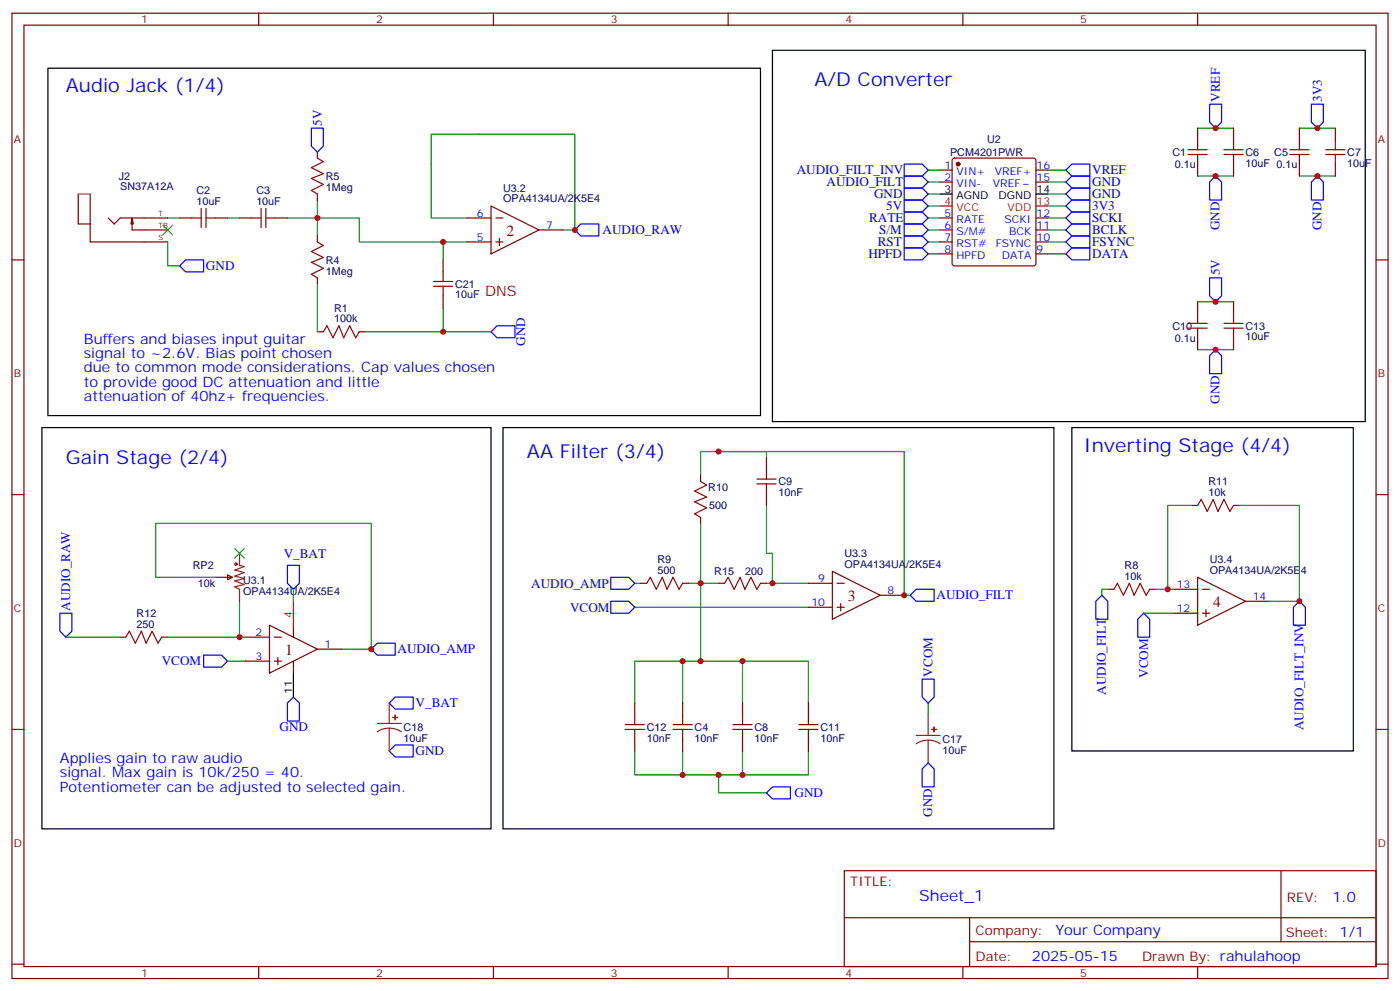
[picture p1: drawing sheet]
<svg xmlns="http://www.w3.org/2000/svg" width="412mm" height="292mm" viewBox="0 0 412 292" stroke-linecap="round" stroke-linejoin="round" font-family="sans-serif">
<g fill="none" stroke="#870000" stroke-width=".35">
<path d="M3.5 3.9h405.4v284.3h-405.4zM7.1 7.4h398.2v277.3h-398.2zM76.2 3.9v3.5M145.3 3.9v3.5M214.5 3.9v3.5M283.6 3.9v3.5M352.8 3.9v3.5M276.9 50.1h3.6M276.9 53.6h3.6M280.7 46.8l.5-.2h23.2l.5 .2 .3 .5v30.3l-.3 .5-.5 .2h-23.2l-.5-.2-.2-.5v-30.3zM305.2 50.1h3.5M305.2 53.6h3.5"/>
<path d="M3.5 76.6h3.6M26.6 66v5.3M42.4 64.2h7M42.4 67.7h7M42.4 71.3h7M276.9 64.2h3.6M276.9 67.7h3.6M276.9 71.3h3.6M276.9 74.8h3.6M305.2 64.2h3.5M305.2 67.7h3.5M305.2 71.3h3.5"/>
<path d="M305.2 74.8h3.5M405.3 76.6h3.6M3.5 145.7h3.6M405.3 145.7h3.6M3.5 214.8h3.6M405.3 214.8h3.6M248.7 256.5h156.6v28.2h-156.6zM377.3 256.5v20.9M248.7 270.3h156.5M285.6 277.4h119.6M285.6 270.3v14.1M3.5 284h3.6"/>
<path d="M76.2 284.7v3.5M145.3 284.7v3.5M214.5 284.7v3.5M283.6 284.7v3.5M352.8 284.7v3.5M405.3 284h3.6"/>
</g>
<path d="M227.5 14.8h174.7v109.4h-174.7zM276.9 57.2h3.6M305.2 57.2h3.5M148.2 125.9h162.2v118.2h-162.2z" fill="none" stroke="#000" stroke-width=".35"/>
<circle cx="282.2" cy="48.3" r=".53" fill="#870000" stroke="#870000" stroke-width=".35"/>
<path d="M276.9 60.7h3.6M305.2 60.7h3.5" fill="none" stroke="#f00" stroke-width=".35"/>
<path d="M38.9 64.2l.4 1.8h-.7z" fill="#a64a4a" stroke="#870000" stroke-width=".35"/>
<g fill="none" stroke="#870000" stroke-width=".35">
<path d="M352.8 37.7v3.6M363.4 37.7v3.6M382.8 37.7v3.6M393.3 37.7v3.6M23 57.2v8.8h3.6v-8.8M93.5 44.8v1.8M93.5 57.2v1.7M352.8 48.3v3.6M363.4 48.3v3.6M382.8 48.3v3.6M393.3 48.3v3.6M26.6 71.3h15.8"/>
<path d="M31.9 64.2l1.7 1.8 1.8-1.8h7M38.9 65.3v2.4h3.5M52.9 64.2h3.5M63.5 64.2h3.5M70.6 64.2h3.5M81.1 64.2h3.6M93.5 69.5v1.8M130.5 76.6v3.5M137.6 64.2h7M137.6 71.3h7M144.6 60.7l14.1 7-14.1 7.1zM146 64.2h2.2"/>
<path d="M146 71.3h2.2M147.1 70.2v2.1M158.7 67.7h7.1M93.5 81.8v1.8M93.5 97.7h1.7M105.8 97.7h1.8M130.5 87.1v3.6M352.8 88.9v3.5M352.8 99.5v3.5M363.4 88.9v3.5M363.4 99.5v3.5M225.8 134.8v3.5"/>
<path d="M206.4 140.1v1.7M206.4 152.4v1.8M225.8 145.3v3.6M351 148.9h1.8M363.4 148.9h1.7M63.5 170h4.9M67 169.3l1.4 .7-1.4 .7zM188.7 171.8h1.8M201.1 171.8h1.7M211.7 171.8h1.7M224 171.8h1.8M238.1 171.8h7.1"/>
<path d="M238.1 178.9h7.1M245.2 168.3l14.1 7-14.1 7.1zM246.6 171.8h2.1M246.6 178.9h2.1M247.6 177.8v2.1M259.3 175.3h7M326.3 173.6h1.8M338.7 173.6h1.7M345.7 173.6h7.1M352.8 170l14.1 7.1-14.1 7.1zM354.2 173.6h2.1M355.2 179.6v2.1"/>
<path d="M366.9 177.1h7M35.3 187.7h1.7M47.6 187.7h1.8M72.3 187.7h7.1M72.3 194.7h7.1M79.4 184.2l14.1 7-14.1 7.1zM80.8 187.7h2.1M80.8 194.7h2.1M81.8 193.7v2.1M86.4 184.2v3.5M86.4 194.7v3.6M93.5 191.2h7"/>
<path d="M345.7 180.6h7.1M354.2 180.6h2.1M187 207.1v3.5M187 217.7v3.5M201.1 207.1v3.5M201.1 217.7v3.5M218.7 207.1v3.5M218.7 217.7v3.5M238.1 207.1v3.5M238.1 217.7v3.5"/>
</g>
<path d="M23 57.2h3.6" fill="none" stroke="#a64a4a" stroke-width=".35"/>
<path d="M14.1 20.1h209.9v102.3h-209.9zM12.3 125.9h132.3v118.2h-132.3zM315.7 125.9h82.9v95.3h-82.9zM86.4 198.3v7" fill="none" stroke="#000" stroke-width=".35"/>
<g fill="none" stroke="#00f" stroke-width=".35">
<path d="M91.7 37.7h3.5v5.3l-1.7 1.8-1.8-1.8zM356.3 30.7h3.5v5.3l-1.7 1.7-1.8-1.7zM386.3 30.7h3.5v5.3l-1.7 1.7-1.8-1.7zM266.3 58.9h5.3l1.8 1.8-1.8 1.7h-5.3zM266.3 55.4h5.3l1.8 1.8-1.8 1.7h-5.3zM266.3 48.3h5.3l1.8 1.8-1.8 1.8h-5.3zM266.3 51.9h5.3l1.8 1.7-1.8 1.8h-5.3zM314 57.2l1.7-1.8h5.3v3.5h-5.3zM314 53.6l1.7-1.7h5.3v3.5h-5.3zM314 50.1l1.7-1.8h5.3v3.6h-5.3zM358.1 51.9l1.7 1.7v5.3h-3.5v-5.3zM388.1 51.9l1.7 1.7v5.3h-3.5v-5.3z"/>
<path d="M54.7 76.6h5.3v3.5h-5.3l-1.8-1.8zM169.3 67.7l1.8-1.7h5.3v3.5h-5.3zM266.3 66h5.3l1.8 1.7-1.8 1.8h-5.3zM266.3 73h5.3l1.8 1.8-1.8 1.8h-5.3zM266.3 69.5h5.3l1.8 1.8-1.8 1.7h-5.3zM266.3 62.4h5.3l1.8 1.8-1.8 1.8h-5.3zM314 60.7l1.7-1.8h5.3v3.5h-5.3zM314 64.2l1.7-1.8h5.3v3.6h-5.3zM314 67.7l1.7-1.7h5.3v3.5h-5.3zM314 71.3l1.7-1.8h5.3v3.5h-5.3zM314 74.8l1.7-1.8h5.3v3.6h-5.3zM144.6 97.7l1.8-1.7h5.3v3.5h-5.3z"/>
<path d="M356.3 81.8h3.5v5.3l-1.7 1.8-1.8-1.8zM358.1 103l1.7 1.8v5.3h-3.5v-5.3zM84.7 166.5h3.5v5.3l-1.8 1.8-1.7-1.8zM179.9 177.1h5.3l1.8 1.8-1.8 1.7h-5.3zM179.9 170h5.3l1.8 1.8-1.8 1.8h-5.3zM268.1 175.3l1.8-1.7h5.3v3.5h-5.3zM324.6 175.3l1.7 1.8v5.3h-3.5v-5.3zM382.8 177.1l1.7 1.8v5.3h-3.5v-5.3zM17.6 180.6h3.6v5.3l-1.8 1.8-1.8-1.8zM60 193h5.3l1.7 1.7-1.7 1.8h-5.3zM109.4 191.2l1.7-1.8h5.3v3.6h-5.3zM335.1 182.4l1.8-1.8 1.8 1.8v5.3h-3.6z"/>
<path d="M86.4 205.3l1.8 1.8v5.3h-3.5v-5.3zM114.7 207.1l1.7-1.8h5.3v3.5h-5.3zM271.6 200h3.6v5.3l-1.8 1.8-1.8-1.8zM114.7 221.2l1.7-1.8h5.3v3.6h-5.3zM225.8 233.5l1.7-1.7h5.3v3.5h-5.3zM273.4 224.7l1.8 1.8v5.3h-3.6v-5.3z"/>
</g>
<g fill="none" stroke="#008700" stroke-width=".35">
<path d="M352.8 37.7h10.6M382.8 37.7h10.5M93.5 58.9v10.6M273.4 57.2h3.5M273.4 53.6h3.5M273.4 50.1h3.5M308.7 57.2h5.3M308.7 53.6h5.3M308.7 50.1h5.3M352.8 51.9h10.6M382.8 51.9h10.5M49.4 71.3v7h3.5"/>
<path d="M49.4 64.2h3.5M67 64.2h3.6M84.7 64.2h21.1v7.1h31.8M130.5 71.3v5.3M137.6 64.2h-10.6v-24.7h42.3v28.2h-3.5M273.4 60.7h3.5M273.4 67.7h3.5M273.4 64.2h3.5M273.4 71.3h3.5M273.4 74.8h3.5M308.7 60.7h5.3M308.7 67.7h5.3"/>
<path d="M308.7 64.2h5.3M308.7 71.3h5.3M308.7 74.8h5.3M93.5 83.6v14.1M107.6 97.7h37M130.5 90.7v7M352.8 88.9h10.6M352.8 103h10.6M211.7 133h54.6v42.3h1.8M225.8 134.8v-1.8h-19.4v7.1M206.4 154.2v17.6h5.3M225.8 148.9v14.1h1.7v8.8"/>
<path d="M351 148.9h-7v24.7M365.1 148.9h17.7v28.2h-8.9M63.5 170h-17.6v-15.8h63.5v37h-8.9M70.6 177.1v10.6M86.4 173.6v3.5M187 171.8h1.7M187 178.9h51.1M202.8 171.8h3.6v22.9M225.8 171.8h12.3M326.3 173.6h-1.7v1.7M340.4 173.6h5.3M19.4 187.7h15.9"/>
<path d="M49.4 187.7h22.9M67 194.7h5.3M201.1 194.7v12.4M218.7 194.7v12.4M336.9 180.6h8.8M187 207.1v-12.4h51.1v12.4M273.4 207.1v3.5M187 221.2v7h51.1v-7M201.1 221.2v7M211.7 228.2v5.3h14.1M218.7 221.2v7"/>
</g>
<g fill="none" stroke="#a10000" stroke-width=".35">
<path d="M93.5 46.6l1.7 1-3.5 1.8 3.5 1.8-3.5 1.4 3.5 1.7-3.5 1.8 1.8 1.1M350 45.5h5.6M350 44.1h5.6M352.8 41.3v2.8M352.8 45.5v2.8M360.5 45.5h5.7M360.5 44.1h5.7M363.4 41.3v2.8M363.4 45.5v2.8M379.9 45.5h5.7M379.9 44.1h5.7M382.8 41.3v2.8"/>
<path d="M382.8 45.5v2.8M390.5 45.5h5.7M390.5 44.1h5.7M393.3 41.3v2.8M393.3 45.5v2.8M56.4 64.2h2.9M59.3 61.4v5.6M60.7 64.2h2.8M60.7 61.4v5.6M74.1 64.2h2.8M76.9 61.4v5.6M78.3 64.2h2.8"/>
<path d="M78.3 61.4v5.6M93.5 71.3l1.7 1-3.5 1.8 3.5 1.7-3.5 1.5 3.5 1.7-3.5 1.8 1.8 1M95.2 97.7l1.1-1.7 1.8 3.5 1.7-3.5 1.4 3.5 1.8-3.5 1.8 3.5 1-1.8M127.7 84.3h5.6M127.7 82.9h5.6M130.5 80.1v2.8M130.5 84.3v2.8M350 96.7h5.6M350 95.3h5.6M352.8 92.4v2.9M352.8 96.7v2.8M360.5 96.7h5.7"/>
<path d="M360.5 95.3h5.7M363.4 92.4v2.9M363.4 96.7v2.8M225.8 138.3v2.8M206.4 141.8l1.7 1.1-3.5 1.7 3.5 1.8-3.5 1.4 3.5 1.8-3.5 1.7 1.8 1.1M223 142.5h5.6M223 141.1h5.6M225.8 142.5v2.8M352.8 148.9l1-1.8 1.8 3.5 1.8-3.5 1.4 3.5 1.7-3.5 1.8 3.5 1.1-1.7M190.5 171.8l1.1-1.8 1.7 3.6 1.8-3.6 1.4 3.6 1.8-3.6 1.7 3.6 1.1-1.8M213.4 171.8l1.1-1.8 1.8 3.6 1.7-3.6 1.4 3.6 1.8-3.6 1.8 3.6 1-1.8M328.1 173.6l1-1.8 1.8 3.5 1.8-3.5 1.4 3.5 1.7-3.5 1.8 3.5 1.1-1.7"/>
<path d="M37 187.7l1.1-1.8 1.8 3.5 1.7-3.5 1.4 3.5 1.8-3.5 1.8 3.5 1-1.7M184.1 214.8h5.7M184.1 213.4h5.7M187 210.6v2.8M187 214.8v2.9M198.3 214.8h5.6M198.3 213.4h5.6M201.1 210.6v2.8M201.1 214.8v2.9M215.9 214.8h5.6M215.9 213.4h5.6M218.7 210.6v2.8"/>
<path d="M218.7 214.8v2.9M235.3 214.8h5.6M235.3 213.4h5.6M238.1 210.6v2.8M238.1 214.8v2.9"/>
<circle cx="69.5" cy="166.2" r=".35"/>
</g>
<path d="M70.6 163v3.5l1.4 .4-2.9 1 2.9 .7-2.9 1.1 2.9 .7-2.9 .7 2.9 1.1-2.9 .7 1.5 .7v3.5M111.1 213.1h7.1M114.7 214.5l-1.9 .2-1.7 .8M114.7 214.5l1.8 .2 1.7 .8M114.7 207.1v6M114.7 214.5v6.7M269.9 216.6h7M273.4 218l-1.8 .3-1.7 .8M273.4 218l1.9 .3 1.6 .8M273.4 210.6v6M273.4 218v6.7" fill="none" stroke="#8c2424" stroke-width=".35"/>
<g fill="#8c2424" stroke="#8c2424" stroke-width=".35">
<path d="M115.7 211.3h1.4z"/>
<path d="M116.4 210.6v1.4z"/>
<path d="M274.5 214.8l1.4 .1z"/>
<path d="M275.1 214.1l.1 1.4z"/>
</g>
<path d="M48 66.3l2.8 2.8M50.8 66.3l-2.8 2.8M69.1 161.6l2.9 2.8M72 161.6l-2.9 2.8" fill="none" stroke="#3c3" stroke-width=".35"/>
<path d="M86.4 177.1v7.1" fill="none" stroke="#f00" stroke-width=".35"/>
<g fill="#c00">
<circle cx="218.7" cy="228.2" r=".88"/>
<circle cx="201.1" cy="228.2" r=".88"/>
<circle cx="201.1" cy="194.7" r=".88"/>
<circle cx="218.7" cy="194.7" r=".88"/>
<circle cx="227.5" cy="171.8" r=".88"/>
<circle cx="211.7" cy="133" r=".88"/>
<circle cx="211.7" cy="228.2" r=".88"/>
<circle cx="206.4" cy="171.8" r=".88"/>
<circle cx="206.4" cy="194.7" r=".88"/>
<circle cx="169.3" cy="67.7" r=".88"/>
<circle cx="93.5" cy="64.2" r=".88"/>
<circle cx="109.4" cy="191.2" r=".88"/>
<circle cx="344" cy="173.6" r=".88"/>
<circle cx="382.8" cy="177.1" r=".88"/>
<circle cx="358.1" cy="37.7" r=".88"/>
<circle cx="358.1" cy="51.9" r=".88"/>
<circle cx="388.1" cy="51.9" r=".88"/>
<circle cx="388.1" cy="37.7" r=".88"/>
<circle cx="358.1" cy="103" r=".88"/>
<circle cx="358.1" cy="88.9" r=".88"/>
<circle cx="266.3" cy="175.3" r=".88"/>
<circle cx="70.6" cy="187.7" r=".88"/>
<circle cx="130.5" cy="71.3" r=".88"/>
<circle cx="130.5" cy="97.7" r=".88"/>
</g>
<g font-size="5.6" fill="#00f">
<text x="19.4" y="27.2">Audio Jack (1/4)</text>
<text x="239.9" y="25.4">A/D Converter</text>
<text x="19.4" y="136.5">Gain Stage (2/4)</text>
<text x="155.2" y="134.8">AA Filter (3/4)</text>
<text x="319.3" y="133">Inverting Stage (4/4)</text>
</g>
<g font-size="4.6" fill="#800">
<text x="149.2" y="69.5">2</text>
<text x="249.8" y="177.1">3</text>
<text x="357.4" y="178.9">4</text>
<text x="84" y="193">1</text>
</g>
<text font-size="4.6" fill="#00f" x="270.8" y="265.5">Sheet_1</text>
<text font-size="4.2" fill="#f00" x="142.9" y="87.1">DNS</text>
<g font-size="4.2" fill="#00f">
<text x="24.7" y="101.2">Buffers and biases input guitar</text>
<text x="24.7" y="105.5">signal to ~2.6V. Bias point chosen</text>
<text x="24.7" y="109.7">due to common mode considerations. Cap values chosen</text>
<text x="24.7" y="113.9">to provide good DC attenuation and little</text>
<text x="24.7" y="118.2">attenuation of 40hz+ frequencies.</text>
<text x="17.6" y="224.7">Applies gain to raw audio</text>
<text x="17.6" y="229">signal. Max gain is 10k/250 = 40.</text>
<text x="17.6" y="233.2">Potentiometer can be adjusted to selected gain.</text>
<text x="392.5" y="265.7">1.0</text>
<text x="310.9" y="275.3">Your Company</text>
<text x="304" y="283.1">2025-05-15</text>
</g>
<g font-size="3.9" fill="#00f">
<text x="359.3" y="30" transform="rotate(-90 359.3 30)">VREF</text>
<text x="389.3" y="30" transform="rotate(-90 389.3 30)">3V3</text>
<text x="94.8" y="37" transform="rotate(-90 94.8 37)">5V</text>
<text x="234.7" y="51.4">AUDIO_FILT_INV</text>
<text x="321.7" y="51.4">VREF</text>
<text x="243.5" y="54.9">AUDIO_FILT</text>
<text x="257.5" y="58.4">GND</text>
<text x="321.7" y="58.4">GND</text>
<text x="321.7" y="54.9">GND</text>
<text x="256" y="65.5">RATE</text>
<text x="261" y="61.9">5V</text>
<text x="321.7" y="61.9">3V3</text>
<text x="321.7" y="65.5">SCKI</text>
<text x="177.5" y="69">AUDIO_RAW</text>
<text x="259" y="69">S/M</text>
<text x="321.7" y="69">BCLK</text>
<text x="359.3" y="67.8" transform="rotate(-90 359.3 67.8)">GND</text>
<text x="389.3" y="67.8" transform="rotate(-90 389.3 67.8)">GND</text>
<text x="255.8" y="76.1">HPFD</text>
<text x="258.6" y="72.5">RST</text>
<text x="321.7" y="72.5">FSYNC</text>
<text x="321.7" y="76.1">DATA</text>
<text x="60.7" y="79.6">GND</text>
<text x="359.3" y="81.1" transform="rotate(-90 359.3 81.1)">5V</text>
<text x="154.7" y="101.8" transform="rotate(-90 154.7 101.8)">GND</text>
<text x="359.3" y="118.9" transform="rotate(-90 359.3 118.9)">GND</text>
<text x="83.6" y="164.3">V_BAT</text>
<text x="156.5" y="173.1">AUDIO_AMP</text>
<text x="20.6" y="179.9" transform="rotate(-90 20.6 179.9)">AUDIO_RAW</text>
<text x="275.9" y="176.6">AUDIO_FILT</text>
<text x="167.9" y="180.1">VCOM</text>
<text x="47.7" y="195.9">VCOM</text>
<text x="117.1" y="192.5">AUDIO_AMP</text>
<text x="274.6" y="199.3" transform="rotate(-90 274.6 199.3)">VCOM</text>
<text x="338.3" y="199.7" transform="rotate(-90 338.3 199.7)">VCOM</text>
<text x="122.4" y="208.3">V_BAT</text>
<text x="325.8" y="204.7" transform="rotate(-90 325.8 204.7)">AUDIO_FILT</text>
<text x="82.4" y="215.4">GND</text>
<text x="384" y="215" transform="rotate(-90 384 215)">AUDIO_FILT_INV</text>
<text x="122.4" y="222.4">GND</text>
<text x="234.1" y="234.7">GND</text>
<text x="274.6" y="240.6" transform="rotate(-90 274.6 240.6)">GND</text>
</g>
<g font-size="3.9" fill="#800">
<text x="250.5" y="261.1">TITLE:</text>
<text x="379.1" y="265.7">REV:</text>
<text x="287.4" y="275.3">Company:</text>
<text x="378.7" y="275.9">Sheet: 1/1</text>
<text x="287.4" y="282.9">Date:</text>
<text x="336.4" y="283">Drawn By: rahulahoop</text>
</g>
<g font-size="3.2" fill="#800">
<text x="41.6" y="6.9">1</text>
<text x="110.8" y="6.9">2</text>
<text x="179.9" y="6.9">3</text>
<text x="249.1" y="6.9">4</text>
<text x="318.2" y="6.9">5</text>
<text x="4.1" y="42">A</text>
<text x="405.9" y="42">A</text>
<text x="4.1" y="111.1">B</text>
<text x="405.9" y="111.1">B</text>
<text x="4.1" y="180.3">C</text>
<text x="405.9" y="180.3">C</text>
<text x="4.1" y="249.4">D</text>
<text x="405.9" y="249.4">D</text>
<text x="41.6" y="287.7">1</text>
<text x="110.8" y="287.7">2</text>
<text x="179.9" y="287.7">3</text>
<text x="249.1" y="287.7">4</text>
<text x="318.2" y="287.7">5</text>
</g>
<g font-size="3.2" fill="#000080">
<text x="279.9" y="45.9">PCM4201PWR</text>
<text x="290.8" y="42.3">U2</text>
<text x="345.4" y="45.9">C1</text>
<text x="366.9" y="45.9">C6</text>
<text x="375.4" y="45.9">C5</text>
<text x="396.9" y="45.9">C7</text>
<text x="35" y="53">J2</text>
<text x="96" y="53">R5</text>
<text x="346" y="49.5">0.1u</text>
<text x="366.9" y="49.1">10uF 0.1u</text>
<text x="396.9" y="49.1">10uF</text>
<text x="35.4" y="56.1">SN37A12A</text>
<text x="57.9" y="57.2">C2</text>
<text x="75.5" y="57.2">C3</text>
<text x="96" y="56.2">1Meg</text>
<text x="148.2" y="59.6">OPA4134UA/2K5E4</text>
<text x="148.2" y="56.4">U3.2</text>
<text x="57.9" y="60.3">10uF</text>
<text x="75.5" y="60.3">10uF</text>
<text x="96" y="77.7">R4</text>
<text x="96" y="80.9">1Meg</text>
<text x="134.1" y="87.9">10uF</text>
<text x="134.1" y="84.7">C21</text>
<text x="98.4" y="94.9">100k</text>
<text x="98.4" y="91.8">R1</text>
<text x="345.4" y="97.1">C10</text>
<text x="346" y="100.6">0.1u</text>
<text x="366.9" y="100.3">10uF</text>
<text x="366.9" y="97.1">C13</text>
<text x="229.3" y="142.9">C9</text>
<text x="356" y="143">R11</text>
<text x="208.6" y="144.7">R10</text>
<text x="229.3" y="146.2">10nF</text>
<text x="356" y="146.1">10k</text>
<text x="208.9" y="150">500</text>
<text x="56.8" y="167.7">RP2</text>
<text x="193.7" y="165.8">R9</text>
<text x="248.8" y="167.2">OPA4134UA/2K5E4</text>
<text x="248.8" y="164">U3.3</text>
<text x="331.3" y="167.6">R8</text>
<text x="356.4" y="165.8">U3.4</text>
<text x="58.2" y="173">10k</text>
<text x="71.6" y="172.2">U3.1</text>
<text x="193.7" y="169">500</text>
<text x="210.4" y="169.4">R15</text>
<text x="219.5" y="169.4">200</text>
<text x="331.3" y="170.7">10k</text>
<text x="356.4" y="169">OPA4134UA/2K5E4</text>
<text x="71.6" y="175.3">OPA4134UA/2K5E4</text>
<text x="40.2" y="184.9">250</text>
<text x="40.2" y="181.8">R12</text>
<text x="118.9" y="215.3">C18</text>
<text x="190.5" y="215.3">C12</text>
<text x="204.6" y="215.3">C4</text>
<text x="222.2" y="215.3">C8</text>
<text x="241.7" y="215.3">C11</text>
<text x="118.9" y="218.4">10uF</text>
<text x="190.5" y="218.5">10nF</text>
<text x="204.6" y="218.5">10nF</text>
<text x="222.2" y="218.5">10nF</text>
<text x="241.7" y="218.5">10nF</text>
<text x="277.6" y="221.9">10uF</text>
<text x="277.6" y="218.8">C17</text>
</g>
<g font-size="3.2" fill="#00f">
<text x="278.3" y="49.7">1</text>
<text x="278.3" y="53.3">2</text>
<text x="281.8" y="51.5">VIN+</text>
<text x="293" y="51.5">VREF+</text>
<text x="305.3" y="53.3">15</text>
<text x="305.3" y="49.7">16</text>
<text x="281.8" y="55">VIN-</text>
<text x="292.5" y="55">VREF</text>
<text x="140.5" y="63.9">6</text>
<text x="278.3" y="63.9">5</text>
<text x="281.8" y="65.6">RATE</text>
<text x="295.9" y="65.6">SCKI</text>
<text x="305.3" y="63.9">12</text>
<text x="140.5" y="70.9">5</text>
<text x="160.9" y="67.4">7</text>
<text x="278.3" y="67.4">6</text>
<text x="278.3" y="70.9">7</text>
<text x="281.8" y="69.1">S/M#</text>
<text x="297.3" y="69.1">BCK</text>
<text x="305.3" y="70.9">10</text>
<text x="305.3" y="67.4">11</text>
<text x="278.3" y="74.4">8</text>
<text x="281.8" y="72.7">RST#</text>
<text x="281.8" y="76.2">HPFD</text>
<text x="293.3" y="72.7">FSYNC</text>
<text x="295.1" y="76.2">DATA</text>
<text x="305.3" y="74.4">9</text>
<text x="241" y="171.5">9</text>
<text x="346.6" y="173.2">13</text>
<text x="239" y="178.5">10</text>
<text x="261.4" y="175">8</text>
<text x="369" y="176.7">14</text>
<text x="346.6" y="180.3">12</text>
<text x="75.2" y="187.3">2</text>
<text x="95.6" y="190.9">1</text>
<text x="75.2" y="194.4">3</text>
</g>
<g font-size="3.2">
<text x="278.3" y="56.8">3</text>
<text x="281.8" y="58.6">AGND</text>
<text x="294.1" y="58.6">DGND</text>
<text x="305.3" y="56.8">14</text>
<text x="86.1" y="204.4" transform="rotate(-90 86.1 204.4)">11</text>
</g>
<g font-size="3.2" fill="#f00">
<text x="278.3" y="60.3">4</text>
<text x="281.8" y="62.1">VCC</text>
<text x="296.8" y="62.1">VDD</text>
<text x="305.3" y="60.3">13</text>
<text x="86.1" y="182" transform="rotate(-90 86.1 182)">4</text>
</g>
<g font-size="2.1" fill="#800">
<text x="46.7" y="63.5">T</text>
<text x="46.7" y="67">TB</text>
<text x="46.7" y="70.6">S</text>
</g>
</svg>
